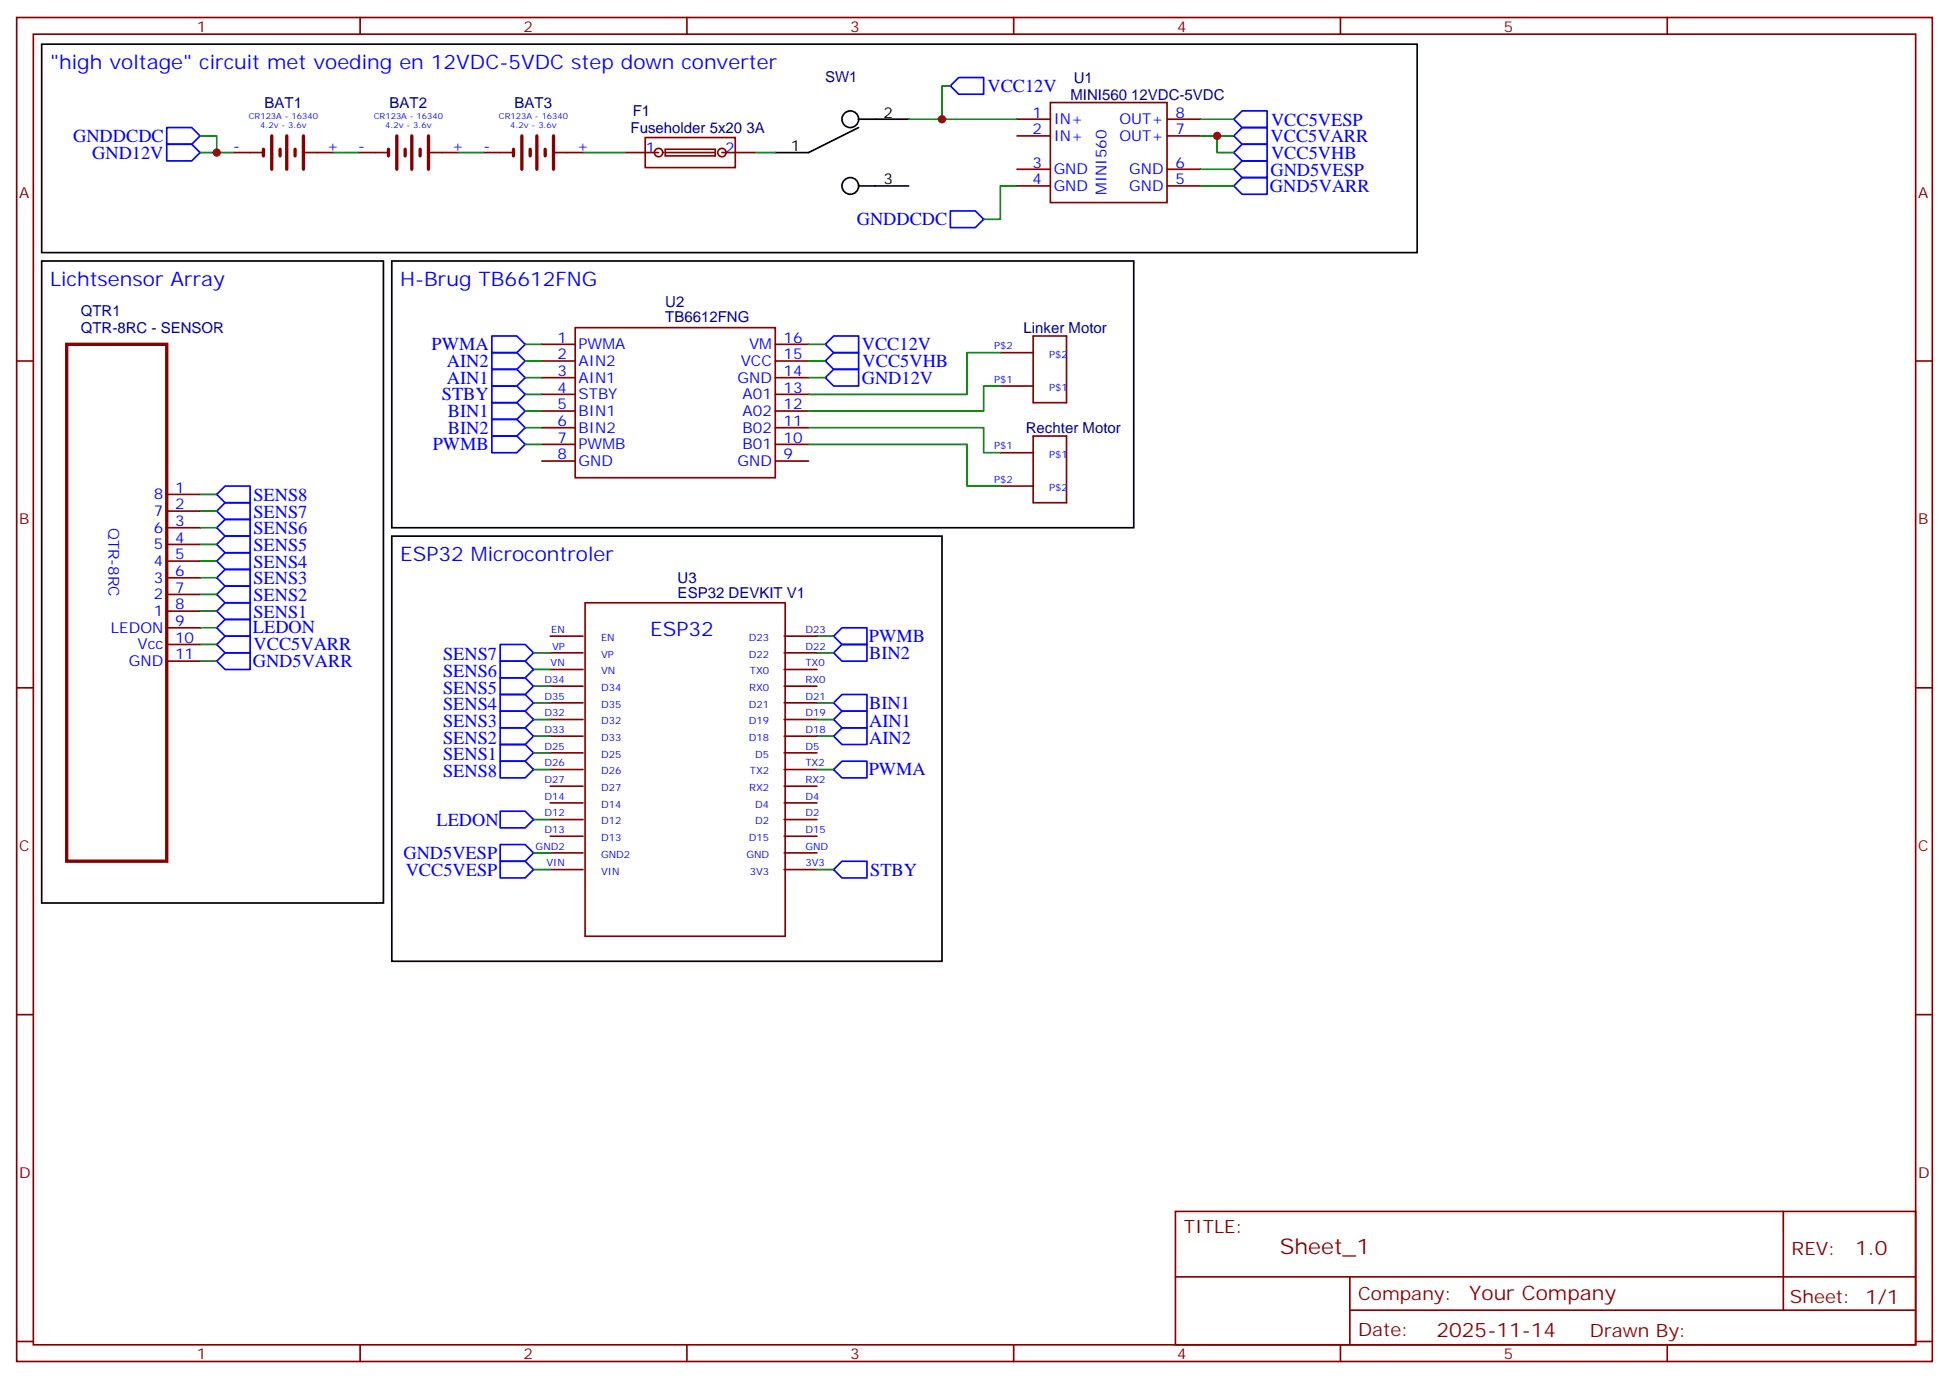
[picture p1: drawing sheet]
<svg xmlns="http://www.w3.org/2000/svg" width="412mm" height="292mm" viewBox="0 0 412 292" stroke-linecap="round" stroke-linejoin="round" font-family="sans-serif">
<g fill="none" stroke="#870000" stroke-width=".35">
<path d="M3.5 3.7h405.4v284.3h-405.4zM7.1 7.2h398.2v277.3h-398.2zM76.2 3.7v3.5M145.3 3.7v3.5M214.5 3.7v3.5M283.6 3.7v3.5M352.8 3.7v3.5M49.4 32.3h6.3M64.2 32.3h6.4M75.8 32.3h6.4M90.7 32.3h6.3M102.3 32.3h6.4"/>
<path d="M117.1 32.3h6.4M132.3 32.3h7M136.5 29.1h19.1v6.4h-19.1zM140.8 31.6h10.5v1.4h-10.5zM140.8 32.3h10.5M152.8 32.3h7M215.2 25.2h7M215.2 28.8h7M215.2 35.8h7M215.2 39.3h7M222.2 21.7h24.7v21.2h-24.7zM246.9 25.2h7.1"/>
<path d="M246.9 28.8h7.1M246.9 35.8h7.1M246.9 39.3h7.1M3.5 76.4h3.6M114.7 76.4h7M114.7 72.8h7M114.7 79.9h7M121.7 69.3h42.3v31.8h-42.3zM164 76.4h7.1M164 72.8h7.1M164 79.9h7.1M211.7 74.6h6.9"/>
<path d="M218.6 71.1h7.1v14.1h-7.1zM405.3 76.4h3.6M114.7 83.4h7M114.7 87h7M114.7 90.5h7M114.7 94h7M114.7 97.5h7M164 83.4h7.1M164 87h7.1M164 90.5h7.1M164 94h7.1M164 97.5h7.1"/>
<path d="M211.7 95.8h6.9M211.7 81.7h6.9M218.6 92.3h7.1v14.1h-7.1zM35.3 118.7h7M35.3 115.2h7M35.3 111.7h7M35.3 108.1h7M35.3 104.6h7M211.7 102.8h6.9M35.3 122.2h7M35.3 125.8h7M35.3 129.3h7"/>
<path d="M35.3 132.8h7M35.3 136.3h7M35.3 139.9h7M116.4 138.1h7M116.4 134.6h7M123.8 127.5h42.3v70.6h-42.3zM165.9 138.1h7M165.9 134.6h7M3.5 145.5h3.6M116.4 159.3h7M116.4 155.8h7M116.4 152.2h7"/>
<path d="M116.4 148.7h7M116.4 145.2h7M116.4 141.6h7M165.9 159.3h7M165.9 155.8h7M165.9 152.2h7M165.9 148.7h7M165.9 145.2h7M165.9 141.6h7M405.3 145.5h3.6M116.4 176.9h7M116.4 173.4h7"/>
<path d="M116.4 169.9h7M116.4 166.3h7M116.4 162.8h7M165.9 176.9h7M165.9 173.4h7M165.9 169.9h7M165.9 166.3h7M165.9 162.8h7M116.4 184h7M116.4 180.4h7M165.9 184h7M165.9 180.4h7"/>
<path d="M3.5 214.7h3.6M405.3 214.7h3.6M248.7 256.3h156.6v28.2h-156.6zM377.3 256.3v20.9M248.7 270.1h156.5M285.6 277.2h119.6M285.6 270.1v14.2M3.5 283.8h3.6M76.2 284.5v3.5M145.3 284.5v3.5M214.5 284.5v3.5M283.6 284.5v3.5"/>
<path d="M352.8 284.5v3.5M405.3 283.8h3.6"/>
<circle cx="139.3" cy="32.3" r=".88"/>
<circle cx="152.8" cy="32.3" r=".88"/>
</g>
<g fill="none" stroke="#870000" stroke-width=".71">
<path d="M55.7 31.6v1.4M57.5 28.8v7M59.3 31.6v1.4M60.7 28.8v7M62.4 31.6v1.4M64.2 28.8v7M82.2 31.6v1.4M84 28.8v7M85.7 31.6v1.4M87.1 28.8v7M88.9 31.6v1.4M90.7 28.8v7"/>
<path d="M108.7 31.6v1.4M110.4 28.8v7M112.2 31.6v1.4M113.6 28.8v7M115.4 31.6v1.4M117.1 28.8v7M14.1 72.8h21.2v109.4h-21.2z"/>
</g>
<g fill="none" stroke="#008700" stroke-width=".35">
<path d="M201.1 18.2h-1.8v7M42.3 28.8h3.6v3.5M42.3 32.3h7.1M70.6 32.3h5.2M97 32.3h5.3M123.5 32.3h8.8M159.8 32.3h4.2M192.3 25.2h22.9M215.2 39.3h-3.5v7.1h-3.6M254 25.2h7.1M254 28.8h7.1M254 35.8h7.1"/>
<path d="M254 39.3h7.1M257.5 28.8v3.5h3.6M111.1 72.8h3.6M111.1 79.9h3.6M111.1 76.4h3.6M171.1 72.8h3.5M171.1 79.9h3.5M171.1 76.4h3.5M211.7 74.6h-7.1v8.8h-33.5M111.1 87h3.6M111.1 90.5h3.6M111.1 94h3.6"/>
<path d="M111.1 83.4h3.6M171.1 90.5h37v5.3h3.6M171.1 94h33.5v8.8h7.1M211.7 81.7h-3.6v5.3h-37M42.3 104.6h3.6M42.3 108.1h3.6M42.3 111.7h3.6M42.3 115.2h3.6M42.3 118.7h3.6M42.3 136.3h3.6M42.3 139.9h3.6M42.3 122.2h3.6"/>
<path d="M42.3 125.8h3.6M42.3 129.3h3.6M42.3 132.8h3.6M112.9 138.1h3.5M172.9 138.1h3.5M172.9 134.6h3.5M112.9 155.8h3.5M112.9 152.2h3.5M112.9 148.7h3.5M112.9 145.2h3.5M112.9 141.6h3.5M112.9 159.3h3.5"/>
<path d="M172.9 155.8h3.5M172.9 152.2h3.5M172.9 148.7h3.5M112.9 173.4h3.5M112.9 162.8h3.5M172.9 162.8h3.5M112.9 180.4h3.5M112.9 184h3.5M172.9 184h3.5"/>
</g>
<g fill="none" stroke="#00f" stroke-width=".35">
<path d="M201.1 18.2l1.7-1.8h5.3v3.5h-5.3zM35.3 30.5h5.3l1.7 1.8-1.7 1.7h-5.3zM35.3 27h5.3l1.7 1.8-1.7 1.7h-5.3zM261.1 35.8l1.7-1.8h5.3v3.6h-5.3zM261.1 25.2l1.7-1.7h5.3v3.5h-5.3zM261.1 28.8l1.7-1.8h5.3v3.5h-5.3zM261.1 39.3l1.7-1.7h5.3v3.5h-5.3zM262.8 30.5h5.3v3.5h-5.3l-1.7-1.7zM201.1 44.6h5.3l1.7 1.8-1.7 1.8h-5.3zM104.1 74.6h5.3l1.7 1.8-1.7 1.7h-5.3zM104.1 78.1h5.3l1.7 1.8-1.7 1.8h-5.3zM104.1 71.1h5.3l1.7 1.7-1.7 1.8h-5.3z"/>
<path d="M174.6 79.9l1.8-1.8h5.3v3.6h-5.3zM174.6 72.8l1.8-1.7h5.3v3.5h-5.3zM174.6 76.4l1.8-1.8h5.3v3.5h-5.3zM104.1 85.2h5.3l1.7 1.8-1.7 1.7h-5.3zM104.1 88.7h5.3l1.7 1.8-1.7 1.8h-5.3zM104.1 92.3h5.3l1.7 1.7-1.7 1.8h-5.3zM104.1 81.7h5.3l1.7 1.7-1.7 1.8h-5.3zM45.9 108.1l1.7-1.7h5.3v3.5h-5.3zM45.9 111.7l1.7-1.8h5.3v3.5h-5.3zM45.9 115.2l1.7-1.8h5.3v3.5h-5.3zM45.9 118.7l1.7-1.8h5.3v3.6h-5.3zM47.6 102.8h5.3v3.6h-5.3l-1.7-1.8z"/>
<path d="M45.9 139.9l1.7-1.8h5.3v3.5h-5.3zM45.9 136.3l1.7-1.7h5.3v3.5h-5.3zM45.9 125.8l1.7-1.8h5.3v3.5h-5.3zM45.9 129.3l1.7-1.8h5.3v3.6h-5.3zM45.9 132.8l1.7-1.7h5.3v3.5h-5.3zM47.6 120.5h5.3v3.5h-5.3l-1.7-1.8zM105.8 139.9h5.3l1.8 1.7-1.8 1.8h-5.3zM105.8 136.3h5.3l1.8 1.8-1.8 1.8h-5.3zM178.2 132.8h5.2v3.5h-5.2l-1.8-1.7zM178.2 136.3h5.2v3.6h-5.2l-1.8-1.8zM105.8 157.5h5.3l1.8 1.8-1.8 1.7h-5.3zM105.8 154h5.3l1.8 1.8-1.8 1.7h-5.3z"/>
<path d="M105.8 150.5h5.3l1.8 1.7-1.8 1.8h-5.3zM105.8 146.9h5.3l1.8 1.8-1.8 1.8h-5.3zM105.8 143.4h5.3l1.8 1.8-1.8 1.7h-5.3zM176.4 152.2l1.8-1.7h5.2v3.5h-5.2zM176.4 155.8l1.8-1.8h5.2v3.5h-5.2zM178.2 146.9h5.2v3.6h-5.2l-1.8-1.8zM105.8 178.7h5.3l1.8 1.7-1.8 1.8h-5.3zM105.8 161h5.3l1.8 1.8-1.8 1.8h-5.3zM105.8 171.6h5.3l1.8 1.8-1.8 1.8h-5.3zM178.2 161h5.2v3.6h-5.2l-1.8-1.8zM105.8 182.2h5.3l1.8 1.8-1.8 1.7h-5.3zM176.4 184l1.8-1.8h5.2v3.5h-5.2z"/>
</g>
<g fill="none" stroke="#000" stroke-width=".35">
<path d="M8.8 9.3h291.1v44.1h-291.1zM181.7 27l-10.6 5.3h-7.1M181.7 25.2h10.6M181.7 39.3h10.6M8.8 55.2h72.3v135.8h-72.3zM82.9 55.2h157v56.5h-157zM82.9 113.4h116.4v90h-116.4z"/>
<circle cx="179.9" cy="25.2" r="1.76"/>
<circle cx="179.9" cy="39.3" r="1.76"/>
</g>
<g fill="#c00">
<circle cx="45.9" cy="32.3" r=".88"/>
<circle cx="257.5" cy="28.8" r=".88"/>
<circle cx="199.3" cy="25.2" r=".88"/>
</g>
<text font-size="4.6" fill="#800" x="270.8" y="265.3">Sheet_1</text>
<g font-size="4.2" fill="#00f">
<text x="10.6" y="14.6">&quot;high voltage&quot; circuit met voeding en 12VDC-5VDC step down converter</text>
<text x="10.6" y="60.5">Lichtsensor Array</text>
<text x="84.7" y="60.5">H-Brug TB6612FNG</text>
<text x="84.7" y="118.7">ESP32 Microcontroler</text>
<text x="137.6" y="134.6">ESP32</text>
</g>
<g font-size="4.2" fill="#800">
<text x="392.5" y="265.6">1.0</text>
<text x="310.9" y="275.1">Your Company</text>
<text x="304" y="282.9">2025-11-14</text>
</g>
<g font-size="3.9" fill="#00f">
<text x="208.9" y="19.5">VCC12V</text>
<text x="15.5" y="30">GNDDCDC</text>
<text x="268.9" y="26.6">VCC5VESP</text>
<text x="19.5" y="33.5">GND12V</text>
<text x="268.8" y="30.1">VCC5VARR</text>
<text x="268.9" y="33.6">VCC5VHB</text>
<text x="268.7" y="40.6">GND5VARR</text>
<text x="268.8" y="37.2">GND5VESP</text>
<text x="181.3" y="47.6">GNDDCDC</text>
<text x="91.3" y="74.1">PWMA</text>
<text x="94.6" y="77.6">AIN2</text>
<text x="182.4" y="74.1">VCC12V</text>
<text x="182.5" y="77.7">VCC5VHB</text>
<text x="94.6" y="81.1">AIN1</text>
<text x="182.4" y="81.2">GND12V</text>
<text x="93.5" y="84.7">STBY</text>
<text x="94.8" y="88.2">BIN1</text>
<text x="91.6" y="95.2">PWMB</text>
<text x="94.8" y="91.7">BIN2</text>
<text x="53.6" y="106">SENS8</text>
<text x="53.6" y="109.5">SENS7</text>
<text x="53.6" y="113">SENS6</text>
<text x="53.6" y="116.5">SENS5</text>
<text x="53.6" y="120.1">SENS4</text>
<text x="53.6" y="123.6">SENS3</text>
<text x="53.6" y="127.1">SENS2</text>
<text x="53.6" y="130.7">SENS1</text>
<text x="53.5" y="134">LEDON</text>
<text x="53.7" y="137.5">VCC5VARR</text>
<text x="183.9" y="135.8">PWMB</text>
<text x="53.5" y="141.1">GND5VARR</text>
<text x="93.8" y="143.2">SENS6</text>
<text x="93.8" y="139.7">SENS7</text>
<text x="183.9" y="139.3">BIN2</text>
<text x="93.8" y="146.7">SENS5</text>
<text x="183.9" y="149.9">BIN1</text>
<text x="93.8" y="153.8">SENS3</text>
<text x="93.8" y="150.3">SENS4</text>
<text x="183.9" y="153.8">AIN1</text>
<text x="93.8" y="160.8">SENS1</text>
<text x="93.8" y="157.3">SENS2</text>
<text x="183.9" y="157.3">AIN2</text>
<text x="93.8" y="164.4">SENS8</text>
<text x="183.8" y="164">PWMA</text>
<text x="92.4" y="174.7">LEDON</text>
<text x="85.4" y="181.7">GND5VESP</text>
<text x="85.8" y="185.2">VCC5VESP</text>
<text x="184.1" y="185.3">STBY</text>
</g>
<g font-size="3.9" fill="#800">
<text x="250.5" y="260.9">TITLE:</text>
<text x="379.1" y="265.6">REV:</text>
<text x="287.4" y="275.1">Company:</text>
<text x="378.7" y="275.7">Sheet: 1/1</text>
<text x="287.4" y="282.8">Date:</text>
<text x="336.4" y="282.8">Drawn By:</text>
</g>
<g font-size="3.2" fill="#800">
<text x="41.6" y="6.7">1</text>
<text x="110.8" y="6.7">2</text>
<text x="179.9" y="6.7">3</text>
<text x="249.1" y="6.7">4</text>
<text x="318.2" y="6.7">5</text>
<text x="4.1" y="41.8">A</text>
<text x="405.9" y="41.8">A</text>
<text x="4.1" y="110.9">B</text>
<text x="405.9" y="110.9">B</text>
<text x="4.1" y="180.1">C</text>
<text x="405.9" y="180.1">C</text>
<text x="4.1" y="249.2">D</text>
<text x="405.9" y="249.2">D</text>
<text x="41.6" y="287.5">1</text>
<text x="110.8" y="287.5">2</text>
<text x="179.9" y="287.5">3</text>
<text x="249.1" y="287.5">4</text>
<text x="318.2" y="287.5">5</text>
</g>
<g font-size="3.2" fill="#000080">
<text x="174.6" y="17.3">SW1</text>
<text x="227.2" y="17.6">U1</text>
<text x="56" y="22.8">BAT1</text>
<text x="82.4" y="22.8">BAT2</text>
<text x="108.9" y="22.8">BAT3</text>
<text x="226.5" y="21.1">MINI560 12VDC-5VDC</text>
<text x="133.4" y="28.2">Fuseholder 5x20 3A</text>
<text x="133.9" y="24.6">F1</text>
<text x="140.8" y="64.9">U2</text>
<text x="17.1" y="70.5">QTR-8RC - SENSOR</text>
<text x="17.1" y="66.9">QTR1</text>
<text x="140.8" y="68.2">TB6612FNG</text>
<text x="216.6" y="70.4">Linker Motor</text>
<text x="217.1" y="91.6">Rechter Motor</text>
<text x="143.4" y="123.3">U3</text>
<text x="143.4" y="126.5">ESP32 DEVKIT V1</text>
</g>
<g font-size="3.2">
<text x="187" y="24.9">2</text>
<text x="167.3" y="31.9">1</text>
<text x="187" y="39">3</text>
</g>
<g font-size="3.2" fill="#00f">
<text x="218.5" y="24.9">1</text>
<text x="218.5" y="28.4">2</text>
<text x="223" y="26.3">IN+</text>
<text x="223" y="29.8">IN+</text>
<text x="236.9" y="29.8">OUT+</text>
<text x="236.9" y="26.3">OUT+</text>
<text x="248.7" y="28.4">7</text>
<text x="248.7" y="24.9">8</text>
<text x="49.4" y="31.9">-</text>
<text x="69.1" y="31.9">+</text>
<text x="75.8" y="31.9">-</text>
<text x="95.6" y="31.9">+</text>
<text x="102.3" y="31.9">-</text>
<text x="122.1" y="31.9">+</text>
<text x="136.6" y="32.3">1</text>
<text x="153.5" y="32.3">2</text>
<text x="218.5" y="35.5">3</text>
<text x="248.7" y="35.5">6</text>
<text x="218.5" y="39">4</text>
<text x="223" y="36.9">GND</text>
<text x="223" y="40.4">GND</text>
<text x="234.1" y="41.2" transform="rotate(-90 234.1 41.2)">MINI560</text>
<text x="239" y="40.4">GND</text>
<text x="239" y="36.9">GND</text>
<text x="248.7" y="39">5</text>
<text x="117.9" y="72.5">1</text>
<text x="117.9" y="76">2</text>
<text x="122.4" y="73.9">PWMA</text>
<text x="122.4" y="77.4">AIN2</text>
<text x="156.7" y="77.4">VCC</text>
<text x="158.5" y="73.9">VM</text>
<text x="165.8" y="76">15</text>
<text x="165.8" y="72.5">16</text>
<text x="117.9" y="79.6">3</text>
<text x="117.9" y="83.1">4</text>
<text x="122.4" y="81">AIN1</text>
<text x="156.1" y="81">GND</text>
<text x="165.8" y="83.1">13</text>
<text x="165.8" y="79.6">14</text>
<text x="117.9" y="86.6">5</text>
<text x="122.4" y="84.5">STBY</text>
<text x="122.4" y="88">BIN1</text>
<text x="157.1" y="88">A02</text>
<text x="157.1" y="84.5">A01</text>
<text x="165.8" y="86.6">12</text>
<text x="117.9" y="90.1">6</text>
<text x="117.9" y="93.7">7</text>
<text x="122.4" y="91.5">BIN2</text>
<text x="122.4" y="95.1">PWMB</text>
<text x="157.1" y="95.1">B01</text>
<text x="157.1" y="91.5">B02</text>
<text x="165.8" y="93.7">10</text>
<text x="165.8" y="90.1">11</text>
<text x="117.9" y="97.2">8</text>
<text x="122.4" y="98.6">GND</text>
<text x="156.1" y="98.6">GND</text>
<text x="165.8" y="97.2">9</text>
<text x="32.6" y="105.7">8</text>
<text x="37" y="107.8">2</text>
<text x="37" y="104.2">1</text>
<text x="22.9" y="111.7" transform="rotate(90 22.9 111.7)">QTR-8RC</text>
<text x="32.6" y="112.7">6</text>
<text x="32.6" y="109.2">7</text>
<text x="37" y="111.3">3</text>
<text x="32.6" y="119.8">4</text>
<text x="32.6" y="116.2">5</text>
<text x="37" y="118.4">5</text>
<text x="37" y="114.8">4</text>
<text x="32.6" y="123.3">3</text>
<text x="37" y="121.9">6</text>
<text x="37" y="125.4">7</text>
<text x="32.6" y="126.8">2</text>
<text x="32.6" y="130.3">1</text>
<text x="37" y="128.9">8</text>
<text x="23.5" y="133.9">LEDON</text>
<text x="29.1" y="137.4">Vcc</text>
<text x="37" y="132.5">9</text>
<text x="37" y="136">10</text>
<text x="27.3" y="140.9">GND</text>
<text x="37" y="139.5">11</text>
</g>
<g font-size="2.1" fill="#00f">
<text x="210.4" y="73.9">P$2</text>
<text x="222" y="75.7">P$2</text>
<text x="210.4" y="81">P$1</text>
<text x="222" y="82.7">P$1</text>
<text x="210.4" y="95.1">P$1</text>
<text x="222" y="96.8">P$1</text>
<text x="210.4" y="102.1">P$2</text>
<text x="222" y="103.9">P$2</text>
<text x="116.6" y="133.9">EN</text>
<text x="116.8" y="137.4">VP</text>
<text x="127.2" y="135.6">EN</text>
<text x="158.5" y="135.6">D23</text>
<text x="170.4" y="137.4">D22</text>
<text x="170.4" y="133.9">D23</text>
<text x="116.5" y="140.9">VN</text>
<text x="127.2" y="142.7">VN</text>
<text x="127.2" y="139.2">VP</text>
<text x="158.5" y="139.2">D22</text>
<text x="158.7" y="142.7">TX0</text>
<text x="170.4" y="140.9">TX0</text>
<text x="115.2" y="148">D35</text>
<text x="115.2" y="144.5">D34</text>
<text x="127.2" y="149.7">D35</text>
<text x="127.2" y="146.2">D34</text>
<text x="158.5" y="149.7">D21</text>
<text x="158.5" y="146.2">RX0</text>
<text x="170.4" y="148">D21</text>
<text x="170.4" y="144.5">RX0</text>
<text x="115.2" y="155.1">D33</text>
<text x="115.2" y="151.5">D32</text>
<text x="127.2" y="153.3">D32</text>
<text x="158.5" y="153.3">D19</text>
<text x="170.4" y="155.1">D18</text>
<text x="170.4" y="151.5">D19</text>
<text x="115.2" y="158.6">D25</text>
<text x="127.2" y="160.3">D25</text>
<text x="127.2" y="156.8">D33</text>
<text x="158.5" y="156.8">D18</text>
<text x="159.8" y="160.3">D5</text>
<text x="170.4" y="158.6">D5</text>
<text x="115.2" y="165.6">D27</text>
<text x="115.2" y="162.1">D26</text>
<text x="127.2" y="167.4">D27</text>
<text x="127.2" y="163.8">D26</text>
<text x="158.5" y="167.4">RX2</text>
<text x="158.7" y="163.8">TX2</text>
<text x="170.4" y="165.6">RX2</text>
<text x="170.4" y="162.1">TX2</text>
<text x="115.2" y="172.7">D12</text>
<text x="115.2" y="169.2">D14</text>
<text x="127.2" y="170.9">D14</text>
<text x="159.8" y="170.9">D4</text>
<text x="170.4" y="172.7">D2</text>
<text x="170.4" y="169.2">D4</text>
<text x="113.3" y="179.8">GND2</text>
<text x="115.2" y="176.2">D13</text>
<text x="127.2" y="178">D13</text>
<text x="127.2" y="174.4">D12</text>
<text x="158.5" y="178">D15</text>
<text x="159.8" y="174.4">D2</text>
<text x="170.4" y="179.8">GND</text>
<text x="170.4" y="176.2">D15</text>
<text x="115.6" y="183.3">VIN</text>
<text x="127.2" y="185">VIN</text>
<text x="127.2" y="181.5">GND2</text>
<text x="157.9" y="181.5">GND</text>
<text x="158.6" y="185">3V3</text>
<text x="170.4" y="183.3">3V3</text>
</g>
<g font-size="1.8" fill="#00f">
<text x="52.6" y="25.2">CR123A - 16340</text>
<text x="55" y="27">4.2v - 3.6v</text>
<text x="79.1" y="25.2">CR123A - 16340</text>
<text x="81.5" y="27">4.2v - 3.6v</text>
<text x="105.6" y="25.2">CR123A - 16340</text>
<text x="107.9" y="27">4.2v - 3.6v</text>
</g>
</svg>
